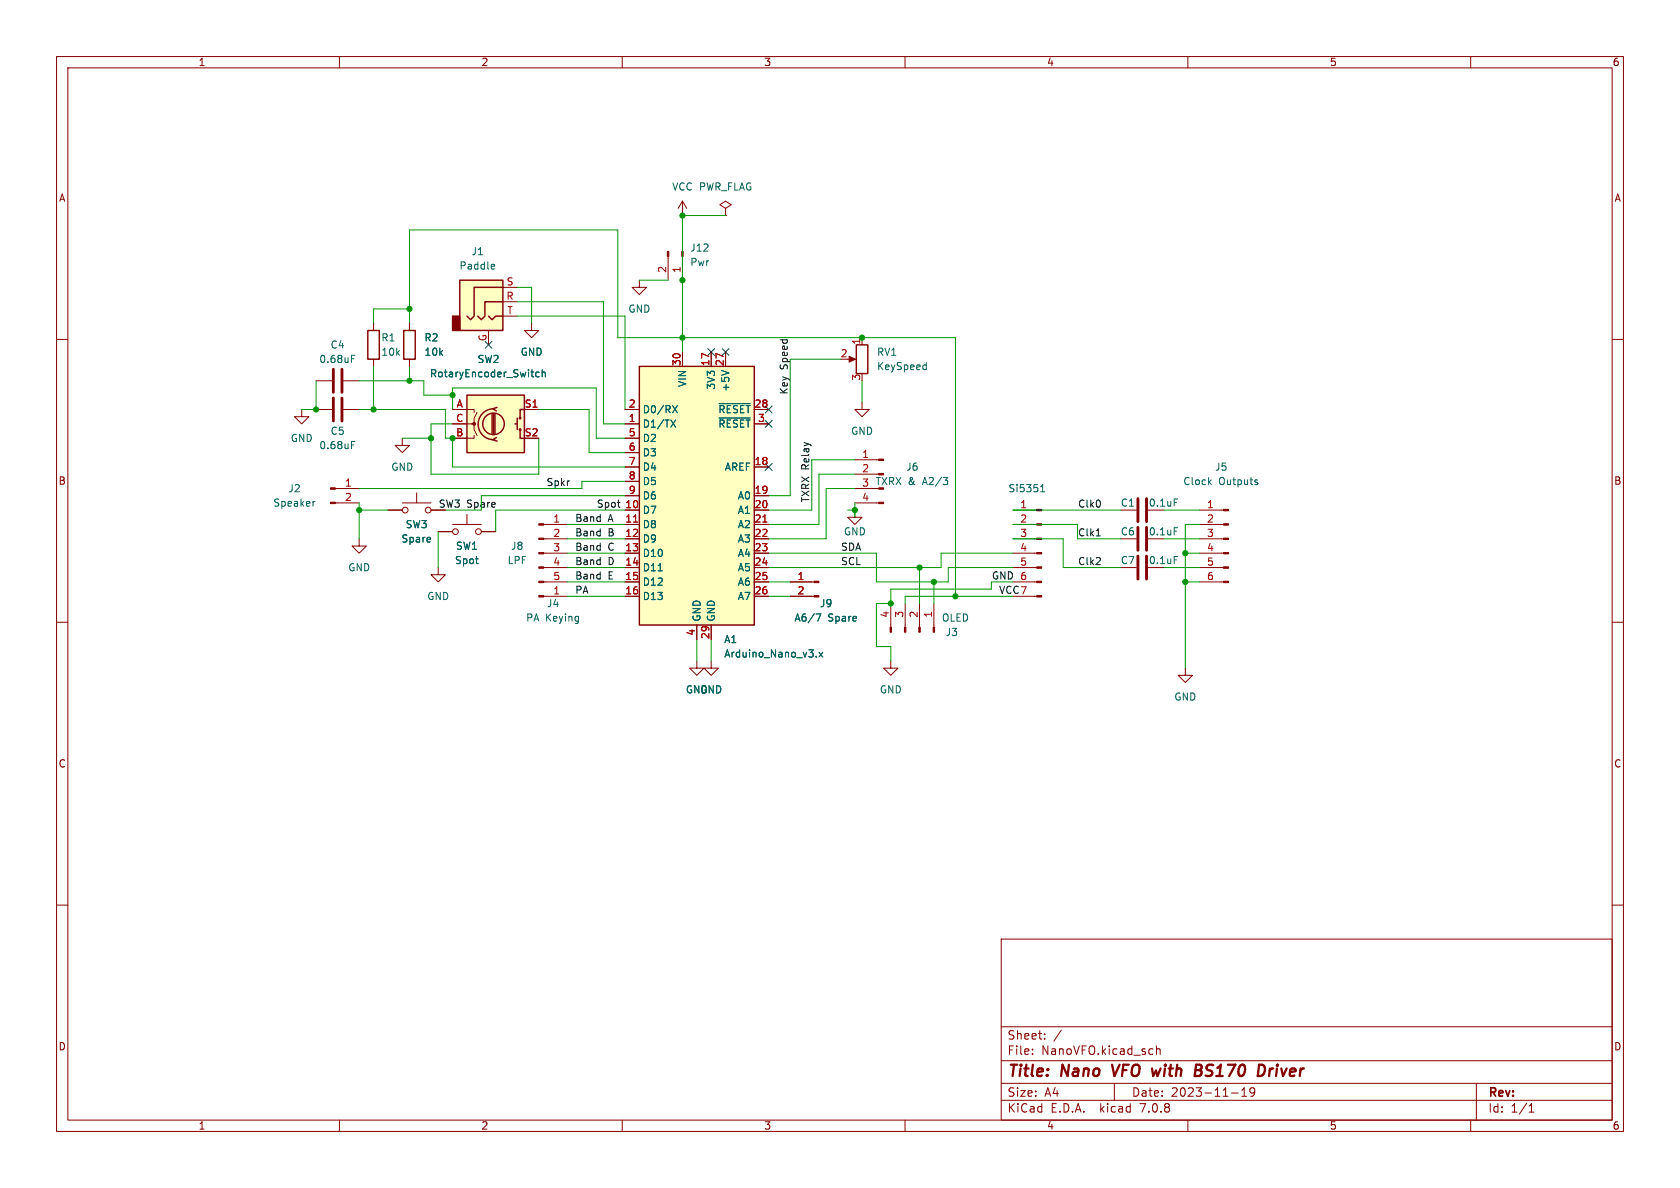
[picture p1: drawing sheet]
<svg xmlns="http://www.w3.org/2000/svg" width="297mm" height="210mm" viewBox="0 0 297 210" stroke-linecap="round" stroke-linejoin="round" font-family="sans-serif">
<g fill="none" stroke="#840000" stroke-width=".18">
<path d="M10 10h277v190h-277zM12 12h273v186h-273zM60 10v2M110 10v2M160 10v2M210 10v2M260 10v2M120.6 35.6v2.5M120.6 35.6l-.7 1.2M120.6 35.6l.8 1.2M128.3 36.8l1-.6-1-.6-1 .6 1 .6v1.3M128.3 38.1h.1"/>
<path d="M10 60h2M66 57.2v1.2M72.4 57.2v1.2M86.4 58.4v2.6M88.9 53.3h2.5M88.9 50.8h2.5M88.9 55.9h2.5M94 57.2v1.2h1.2l-1.2 1.3-1.3-1.3h1.3M113 49.5v1.3h1.3l-1.3 1.3-1.2-1.3h1.2M118.1 45.3v4.2M120.6 45.3v4.2M152.4 59.7v1.3"/>
<path d="M285 60h2M53.3 72.4v1.3h1.3l-1.3 1.2-1.2-1.2h1.2M55.9 72.4h2.8M55.9 67.3h2.8M60.7 72.4h2.8M60.7 67.3h2.8M66 63.5v1.3M71.1 77.5v1.2h1.3l-1.3 1.3-1.3-1.3h1.3M72.4 63.5v1.3M80 72.4h3.8v.5M80 74.9h3.8v1l.5 1.1M83.8 77v.5h-3.8"/>
<path d="M84.3 72.9l-.5 1v1h-.5M92.7 72.4h2.5M110.5 72.4h2.5M110.5 77.5h2.5M110.5 74.9h2.5M120.6 62.2v2.6M125.7 62.2v2.6M128.3 62.2v2.6M133.3 72.4h2.6M133.3 74.9h2.6M149.9 63.5h1M152.4 71.1v1.3h1.3l-1.3 1.3-1.3-1.3h1.3"/>
<path d="M59.3 88.9h4.2M59.3 86.4h4.2M63.5 95.3v1.2h1.3l-1.3 1.3-1.3-1.3h1.3M68.6 90.2h2.5M71.1 88.9h5.1M73.7 87.1v1.8M76.2 90.2h2.5M77.5 94h2.5M80 92.7h5.1M82.5 90.9v1.8M85.1 94h2.5M96.1 97.8h4.2"/>
<path d="M96.1 95.3h4.2M96.1 92.7h4.2M110.5 97.8h2.5M110.5 95.3h2.5M110.5 92.7h2.5M110.5 90.2h2.5M110.5 82.6h2.5M110.5 87.6h2.5M110.5 80h2.5M110.5 85.1h2.5M133.3 97.8h2.6M133.3 95.3h2.6"/>
<path d="M133.3 92.7h2.6M133.3 90.2h2.6M133.3 82.6h2.6M133.3 87.6h2.6M151.1 90.2v1.2h1.3l-1.3 1.3-1.2-1.3h1.2M151.1 88.9h4.2M151.1 83.8h4.2M151.1 81.3h4.2M151.1 86.4h3.8M179.1 97.8h4.2M179.1 95.3h4.2M179.1 92.7h4.2"/>
<path d="M179.1 90.2h4.2M198.1 95.3h2.8M198.1 90.2h2.8M212.1 97.8h4.2M212.1 95.3h4.2M212.1 92.7h4.2M212.1 90.2h4.2M10 110h2M77.5 100.3v1.3h1.2l-1.2 1.3-1.3-1.3h1.3M96.1 100.3h4.2M96.1 102.9h4.2M96.1 105.4h4.2"/>
<path d="M110.5 100.3h2.5M110.5 102.9h2.5M110.5 105.4h2.5M123.2 116.8v1.3h1.3l-1.3 1.3-1.3-1.3h1.3M123.2 110.5v2.5M125.7 116.8v1.3h1.3l-1.3 1.3-1.2-1.3h1.2M125.7 110.5v2.5M133.3 100.3h2.6M133.3 102.9h2.6M133.3 105.4h2.6M139.7 102.9h4.2M139.7 105.4h4.2"/>
<path d="M157.5 116.8v1.3h1.2l-1.2 1.3-1.3-1.3h1.3M157.5 106.7v4.2M160 106.7v4.2M162.6 106.7v4.2M165.1 106.7v4.2M179.1 100.3h4.2M179.1 102.9h4.2M179.1 105.4h4.2M198.1 100.3h2.8M209.5 118.1v1.3h1.3l-1.3 1.3-1.2-1.3h1.2M212.1 100.3h4.2M212.1 102.9h4.2"/>
<path d="M285 110h2M10 160h2M285 160h2M177 166h108v32h-108zM60 198v2M110 198v2M160 198v2M177 194.5h108M177 191.5h108M177 187.5h108M177 181.5h108M182.5 186.3v.1"/>
<path d="M182.5 185.5v.1M184.7 183.6v.1M184.7 182.8v.1M187.6 182.1l-1.3 2M197 191.5v3M204.5 184.9v1.5M204.5 185.5l.2-.1 .3 .1 .1 .9M210 198v2M217.7 193.2h1.2M219.5 193.8h.9M219.5 192.7l.5-.4v1.5M221.8 192.9l-.3 .3h-.3l-.2-.3 .1-.5 .4-.1 .2 .1a.99 .99 0 0 1-.3 1.4h-.3"/>
<path d="M260 198v2M261 191.5v6.5M270.3 196.6h.9M270.3 195.5l.4-.4v1.5"/>
<circle cx="71.6" cy="90.2" r=".51"/>
<circle cx="75.7" cy="90.2" r=".51"/>
<circle cx="80.5" cy="94" r=".51"/>
<circle cx="84.6" cy="94" r=".51"/>
</g>
<path d="M196.6 188.2l.4 2M205.2 188.9l-.6 1.3-.2-.9-.5 .9M211.3 189.2h.7M211.5 188.2h.6a.49 .49 0 0 1 .4 .5 .49 .49 0 0 1-.5 .5M212 189.2l.3 .1a.58 .58 0 0 1-.3 .9h-.8M223.1 188.2a1.02 1.02 0 0 1 .2 1.7M224.5 188.9l-.2 1.3M224.9 188.9l-.4 .4" fill="none" stroke="#840000" stroke-width=".4"/>
<path d="M58.9 65.3v4M58.9 70.4v4M60.5 65.3v4M60.5 70.4v4M201.2 88.1v4.1M201.2 93.2v4.1M201.2 98.3v4.1M202.7 88.1v4.1M202.7 93.2v4.1M202.7 98.3v4.1" fill="none" stroke="#840000" stroke-width=".51"/>
<g fill="none" stroke="#006464" stroke-width=".18">
<path d="M87 46.7l.4 .1v.2l-.6 .1M87.4 47.5l-.4 .1M62.1 78.7h.5M62.1 78h.6M62.1 63.4h.5M62.1 62.8h.6M95.3 65.8h-.4l-.2 .2 .1 .6h.5M95.9 65.9l.1-.1h.3l.1 .8M95.9 65.3v1.3M118.6 74.2l.8 1.3M118.9 71.7l.8 1.3M119.4 74.2l-.8 1.3"/>
<path d="M119.7 71.7l-.8 1.3M127.1 71.3h5.5M127.1 73.9h5.5M127.6 65.5l1.2 .4M163.4 64.5l.4 .1M163.8 64.1v1.2M163.8 65.3h-.4M55.7 88.6l-.3 .2M166.8 84.4h.7l-.4 .5M167.4 84.9l.1 .2-.1 .5M184 86.9h.7M184 86l.3-.3v1.2"/>
<path d="M207.6 98.4h.6M207.6 93.3h.6M207.6 88.2h.6M213.8 85.2l.3 .5M214.1 84.8l-.4 .5M222.2 85.2l.2 .2-.2 .3M222.2 84.8l.1 .1M116.4 100.9h.7M144.3 108.5h.8l-.5 1.3M144.3 116v.1M144.8 115.3l.7 .8M145.5 115.3l-.7 .8"/>
</g>
<g fill="#840000" stroke="#840000" stroke-width=".18">
<path d="M216.3 102.7h.9v.3h-.9z"/>
<path d="M216.3 100.2h.9v.3h-.9z"/>
<path d="M216.3 97.7h.9v.2h-.9z"/>
<path d="M216.3 95.1h.9v.3h-.9z"/>
<path d="M216.3 92.6h.9v.2h-.9z"/>
<path d="M216.3 90h.9v.3h-.9z"/>
<path d="M157.4 110.9h.2v.9h-.2z"/>
<path d="M159.9 110.9h.2v.9h-.2z"/>
<path d="M162.4 110.9h.3v.9h-.3z"/>
<path d="M165 110.9h.2v.9h-.2z"/>
<path d="M118 44.5h.2v.8h-.2z"/>
<path d="M120.5 44.5h.3v.8h-.3z"/>
<path d="M143.9 105.3h.9v.2h-.9z"/>
<path d="M143.9 102.7h.9v.3h-.9z"/>
<path d="M155.3 88.8h.9v.2h-.9z"/>
<path d="M155.3 83.7h.9v.2h-.9z"/>
<path d="M155.3 81.2h.9v.2h-.9z"/>
<path d="M150.1 63l1.2 .5-1.2 .5z"/>
<path d="M183.3 105.3h.8v.2h-.8z"/>
<path d="M183.3 102.7h.8v.3h-.8z"/>
<path d="M183.3 100.2h.8v.3h-.8z"/>
<path d="M183.3 97.7h.8v.2h-.8z"/>
<path d="M183.3 95.1h.8v.3h-.8z"/>
<path d="M183.3 92.6h.8v.2h-.8z"/>
<path d="M183.3 90h.8v.3h-.8z"/>
<path d="M95.2 102.7h.9v.3h-.9z"/>
<path d="M95.2 100.2h.9v.3h-.9z"/>
<path d="M95.2 97.7h.9v.2h-.9z"/>
<path d="M95.2 95.1h.9v.3h-.9z"/>
<path d="M95.2 92.6h.9v.2h-.9z"/>
<path d="M95.2 105.3h.9v.2h-.9z"/>
<path d="M58.4 88.8h.9v.2h-.9z"/>
<path d="M58.4 86.2h.9v.3h-.9z"/>
<circle cx="83.8" cy="74.9" r=".25"/>
</g>
<g fill="none" stroke="#840000" stroke-width=".25">
<path d="M65 58.4h2.1v5.1h-2.1zM71.4 58.4h2v5.1h-2zM81.3 49.5h7.6v8.9h-7.6zM86.4 55.9l.6 .6 .6-.6h1.3M88.9 53.3h-3.2v2.6l-.6 .6-.6-.6M88.9 50.8h-5.1v5.1l-.6 .6-.7-.6M82.5 69.9h10.2v10.1h-10.2zM87 73.2v3.5M87.2 72.3a2.73 2.73 0 0 0-2.7 2.7 2.73 2.73 0 0 0 2.7 2.7M87.2 73.2v3.5M87.5 73.2v3.5M87.8 77.3l-.7 .4 .8 .3"/>
<path d="M87.9 72l-.8 .3 .7 .3M91.1 74.9h.3M91.4 73.9v2M91.9 75.9v1.6h.8M92.7 72.4h-.8v1.5M113 64.8h20.3v45.7h-20.3zM151.4 61h2v5h-2z"/>
<circle cx="87.2" cy="74.9" r="1.9"/>
<circle cx="91.9" cy="73.9" r=".13"/>
<circle cx="91.9" cy="75.9" r=".13"/>
</g>
<g fill="#ffffc2" stroke="#ffffc2" stroke-width=".18">
<path d="M81.3 49.5h7.6v8.9h-7.6z"/>
<path d="M82.5 69.9h10.2v10.1h-10.2z"/>
<path d="M113 64.8h20.3v45.7h-20.3z"/>
</g>
<path d="M80 55.9h1.3v2.5h-1.3z" fill="#840000" stroke="#840000" stroke-width=".25"/>
<path d="M112 92.3h.7M134.9 92.3h.7" fill="none" stroke="#a90000" stroke-width=".18"/>
<path d="M193.8 94.7h.7" fill="none" stroke="#0f0f0f" stroke-width=".18"/>
<g fill="none" stroke="#009600" stroke-width=".18">
<path d="M128.3 38.1h-7.7v24.1M72.4 57.2v-16.6h36.8v19.1h59.7v45.7M72.4 54.6h-6.4v2.6M91.4 50.8h2.6v6.4M91.4 53.3h15.3v21.6h3.8M91.4 55.9h19.1v16.5M113 49.5h5.1M55.9 67.3v5.1h-2.6M63.5 72.4h15.2v5.1h1.3v5.1h30.5M63.5 67.3h11.4v2.6h5.1M66 64.8v7.6M71.1 77.5h5.1"/>
<path d="M72.4 64.8v2.5M80 72.4v-3.8h25.4v8.9h5.1M80 74.9h-3.8v8.9h19v-6.3M95.2 72.4h8.9v7.6h6.4M148.6 63.5h-8.9v24.1h-3.8M152.4 67.3v3.8M63.5 90.2h5.1M63.5 88.9v6.4M77.5 94v6.3M100.3 95.3h10.2M100.3 97.8h10.2M100.3 92.7h10.2"/>
<path d="M110.5 87.6h-25.4v2.6h-6.4M110.5 90.2h-22.9v3.8M110.5 85.1h-7.6v1.3h-39.4M135.9 97.8h19v5.1h12.7v-2.6h11.5M149.9 90.2h1.2M151.1 86.4h-5.1v8.9h-10.1M151.1 81.3h-7.6v8.9h-7.6M151.1 83.8h-6.3v8.9h-8.9M151.1 88.9v2.5M179.1 97.8h-12.7v2.5h-30.5M179.1 95.3h8.9v5h10.1M179.1 92.7h11.4v2.6h7.6"/>
<path d="M179.1 90.2h19M205.7 95.3h6.4M205.7 90.2h6.4M209.5 97.8h2.6M212.1 92.7h-2.6v25.4M100.3 100.3h10.2M100.3 105.4h10.2M100.3 102.9h10.2M123.2 113v3.8M125.7 113v3.8M135.9 105.4h3.8M135.9 102.9h3.8"/>
<path d="M162.6 100.3v6.4M165.1 102.9v3.8M179.1 105.4h-19.1v1.3M179.1 102.9h-3.8v1.2h-17.8v2.6h-2.6v7.6h2.6v2.5M205.7 100.3h6.4M209.5 102.9h2.6"/>
</g>
<path d="M85.8 60.4l1.2 1.2M87 60.4l-1.2 1.2M125.1 61.6l1.2 1.2M126.3 61.6l-1.2 1.2M127.7 61.6l1.2 1.2M128.9 61.6l-1.2 1.2M135.3 71.8l1.2 1.2M135.3 74.3l1.2 1.2M136.5 71.8l-1.2 1.2M136.5 74.3l-1.2 1.2M135.3 81.9l1.2 1.3M136.5 81.9l-1.2 1.3" fill="none" stroke="#000084" stroke-width=".18"/>
<g fill="#009600" stroke="#009600" stroke-width=".18">
<circle cx="80" cy="69.9" r=".46"/>
<circle cx="76.2" cy="77.5" r=".46"/>
<circle cx="72.4" cy="67.3" r=".46"/>
<circle cx="66" cy="72.4" r=".46"/>
<circle cx="72.4" cy="54.6" r=".46"/>
<circle cx="162.6" cy="100.3" r=".46"/>
<circle cx="157.5" cy="106.7" r=".46"/>
<circle cx="165.1" cy="102.9" r=".46"/>
<circle cx="120.6" cy="49.5" r=".46"/>
<circle cx="120.6" cy="59.7" r=".46"/>
<circle cx="120.6" cy="38.1" r=".46"/>
<circle cx="209.5" cy="102.9" r=".46"/>
<circle cx="168.9" cy="105.4" r=".46"/>
<circle cx="209.5" cy="97.8" r=".46"/>
<circle cx="80" cy="77.5" r=".46"/>
<circle cx="63.5" cy="90.2" r=".46"/>
<circle cx="55.9" cy="72.4" r=".46"/>
<circle cx="151.1" cy="90.2" r=".46"/>
<circle cx="152.4" cy="59.7" r=".46"/>
</g>
<g font-size="2.8" fill="#840000">
<text x="178" y="190.9">Title:</text>
<text x="187.7" y="190.9">Nano</text>
<text x="197.5" y="190.9">VFO</text>
<text x="205.4" y="190.9">with</text>
<text x="213.7" y="190.9">BS170</text>
<text x="225.6" y="190.9">Driver</text>
</g>
<g font-size="2.1" fill="#840000">
<text x="178" y="184">Sheet:</text>
<text x="178" y="186.7">File:</text>
<text x="184.1" y="186.7">NanoVFO.kicad_sch</text>
<text x="178" y="196.9">KiCad</text>
<text x="178" y="194.1">Size:</text>
<text x="184.7" y="194.1">A4</text>
<text x="185.7" y="196.9">E.D.A.</text>
<text x="194.6" y="196.9">kicad</text>
<text x="200" y="194.1">Date:</text>
<text x="201.8" y="196.9">7.0.8</text>
<text x="207" y="194.1">2023-11-19</text>
<text x="263" y="194.3">Rev:</text>
<text x="263" y="196.9">Id:</text>
<text x="267.1" y="196.9">1/1</text>
</g>
<g font-size="1.8" fill="#840000">
<text x="35" y="11.9">1</text>
<text x="85" y="11.9">2</text>
<text x="135" y="11.9">3</text>
<text x="185" y="11.9">4</text>
<text x="235" y="11.9">5</text>
<text x="285" y="11.9">6</text>
<text x="10.3" y="35.9">A</text>
<text x="285.3" y="35.9">A</text>
<text x="10.3" y="85.9">B</text>
<text x="285.3" y="85.9">B</text>
<text x="10.3" y="135.9">C</text>
<text x="285.3" y="135.9">C</text>
<text x="10.3" y="185.9">D</text>
<text x="285.3" y="185.9">D</text>
<text x="35" y="199.9">1</text>
<text x="85" y="199.9">2</text>
<text x="135" y="199.9">3</text>
<text x="185" y="199.9">4</text>
<text x="235" y="199.9">5</text>
<text x="285" y="199.9">6</text>
</g>
<g font-size="1.8" fill="#006464">
<text x="118.7" y="33.9">VCC PWR_FLAG</text>
<text x="81.1" y="47.9">Paddle</text>
<text x="83.3" y="45.3">J1</text>
<text x="121.9" y="47.2">Pwr</text>
<text x="121.9" y="44.7">J12</text>
<text x="111" y="55.5">GND</text>
<text x="56.4" y="64.4">0.68uF</text>
<text x="58.3" y="61.8">C4</text>
<text x="67.3" y="60.6">R1</text>
<text x="67.3" y="63.1">10k</text>
<text x="74.9" y="60.6">R2</text>
<text x="74.9" y="63.1">10k</text>
<text x="84.3" y="64.4">SW2</text>
<text x="91.9" y="63.1">GND</text>
<text x="154.9" y="63.1">RV1</text>
<text x="154.9" y="65.6">KeySpeed</text>
<text x="75.9" y="66.9">RotaryEncoder_Switch</text>
<text x="121.5" y="68.5" transform="rotate(-90 121.5 68.5)">VIN</text>
<text x="126.6" y="69" transform="rotate(-90 126.6 69)">3V3</text>
<text x="129.1" y="69.4" transform="rotate(-90 129.1 69.4)">+5V</text>
<text x="58.3" y="77.1">C5</text>
<text x="113.5" y="75.8">D1/TX</text>
<text x="113.5" y="73.3">D0/RX</text>
<text x="126.9" y="73.3">~{RESET}</text>
<text x="126.9" y="75.8">~{RESET}</text>
<text x="150.4" y="77.1">GND</text>
<text x="51.3" y="78.3">GND</text>
<text x="56.4" y="79.6">0.68uF</text>
<text x="69.1" y="83.4">GND</text>
<text x="113.5" y="78.3">D2</text>
<text x="113.5" y="80.9">D3</text>
<text x="113.5" y="83.4">D4</text>
<text x="128" y="83.4">AREF</text>
<text x="160.1" y="83.4">J6</text>
<text x="214.7" y="83.4">J5</text>
<text x="48.2" y="89.8">Speaker</text>
<text x="50.9" y="87.2">J2</text>
<text x="113.5" y="86">D5</text>
<text x="113.5" y="88.5">D6</text>
<text x="130.3" y="88.5">A0</text>
<text x="154.7" y="86">TXRX &amp;</text>
<text x="163.3" y="86">A2/3</text>
<text x="178.2" y="87.2">Si5351</text>
<text x="198" y="89.8">C1</text>
<text x="203" y="89.8">0.1uF</text>
<text x="209.1" y="86">Clock</text>
<text x="215.5" y="86">Outputs</text>
<text x="71.6" y="93.6">SW3</text>
<text x="113.5" y="91">D7</text>
<text x="113.5" y="93.6">D8</text>
<text x="130.3" y="91">A1</text>
<text x="130.3" y="93.6">A2</text>
<text x="149.1" y="94.8">GND</text>
<text x="198" y="94.8">C6</text>
<text x="203" y="94.8">0.1uF</text>
<text x="61.5" y="101.2">GND</text>
<text x="70.9" y="96.1">Spare</text>
<text x="80.3" y="99.9">Spot</text>
<text x="80.5" y="97.4">SW1</text>
<text x="89.6" y="99.9">LPF</text>
<text x="90.2" y="97.4">J8</text>
<text x="113.5" y="96.1">D9</text>
<text x="113.5" y="98.7">D10</text>
<text x="113.5" y="101.2">D11</text>
<text x="130.3" y="96.1">A3</text>
<text x="130.3" y="98.7">A4</text>
<text x="130.3" y="101.2">A5</text>
<text x="198" y="99.9">C7</text>
<text x="203" y="99.9">0.1uF</text>
<text x="75.4" y="106.3">GND</text>
<text x="96.6" y="107.5">J4</text>
<text x="113.5" y="103.7">D12</text>
<text x="113.5" y="106.3">D13</text>
<text x="130.3" y="103.7">A6</text>
<text x="130.3" y="106.3">A7</text>
<text x="144.9" y="107.5">J9</text>
<text x="92.9" y="110.1">PA Keying</text>
<text x="124.1" y="110" transform="rotate(-90 124.1 110)">GND</text>
<text x="126.6" y="110" transform="rotate(-90 126.6 110)">GND</text>
<text x="127.9" y="113.9">A1</text>
<text x="140.4" y="110.1">A6/7</text>
<text x="146.4" y="110.1">Spare</text>
<text x="166.4" y="110.1">OLED</text>
<text x="167.1" y="112.6">J3</text>
<text x="127.9" y="116.4">Arduino_Nano_v3.x</text>
<text x="121.2" y="122.8">GND</text>
<text x="123.7" y="122.8">GND</text>
<text x="155.4" y="122.8">GND</text>
<text x="207.5" y="124.1">GND</text>
</g>
<g font-size="1.8" fill="#a90000">
<text x="89.4" y="53.1">R</text>
<text x="89.5" y="50.5">S</text>
<text x="117.9" y="48.3" transform="rotate(-90 117.9 48.3)">2</text>
<text x="120.4" y="48.3" transform="rotate(-90 120.4 48.3)">1</text>
<text x="89.6" y="55.6">T</text>
<text x="86.1" y="60.4" transform="rotate(-90 86.1 60.4)">G</text>
<text x="120.4" y="64.8" transform="rotate(-90 120.4 64.8)">30</text>
<text x="125.5" y="64.8" transform="rotate(-90 125.5 64.8)">17</text>
<text x="128" y="64.8" transform="rotate(-90 128 64.8)">27</text>
<text x="148.5" y="63.2">2</text>
<text x="152.1" y="61" transform="rotate(-90 152.1 61)">1</text>
<text x="152.1" y="67.4" transform="rotate(-90 152.1 67.4)">3</text>
<text x="80.5" y="77.2">B</text>
<text x="80.5" y="74.7">C</text>
<text x="80.6" y="72.1">A</text>
<text x="92.7" y="72.1">S1</text>
<text x="92.7" y="77.2">S2</text>
<text x="111.1" y="74.7">1</text>
<text x="111.1" y="72.1">2</text>
<text x="111.1" y="77.2">5</text>
<text x="133.3" y="72.1">28</text>
<text x="133.9" y="74.7">3</text>
<text x="111.1" y="79.8">6</text>
<text x="111.1" y="82.3">7</text>
<text x="133.3" y="82.3">18</text>
<text x="152.3" y="81">1</text>
<text x="152.3" y="83.6">2</text>
<text x="60.9" y="86.1">1</text>
<text x="60.9" y="88.6">2</text>
<text x="110.4" y="89.9">10</text>
<text x="111.1" y="84.8">8</text>
<text x="111.1" y="87.4">9</text>
<text x="133.3" y="87.4">19</text>
<text x="133.3" y="89.9">20</text>
<text x="152.3" y="86.1">3</text>
<text x="152.3" y="88.6">4</text>
<text x="180.3" y="89.9">1</text>
<text x="213.3" y="89.9">1</text>
<text x="97.7" y="92.5">1</text>
<text x="97.7" y="95">2</text>
<text x="110.4" y="92.5">11</text>
<text x="110.4" y="95">12</text>
<text x="133.3" y="92.5">21</text>
<text x="133.3" y="95">22</text>
<text x="180.3" y="92.5">2</text>
<text x="180.3" y="95">3</text>
<text x="213.3" y="92.5">2</text>
<text x="213.3" y="95">3</text>
<text x="97.7" y="97.5">3</text>
<text x="97.7" y="100.1">4</text>
<text x="110.4" y="97.5">13</text>
<text x="110.4" y="100.1">14</text>
<text x="133.3" y="97.5">23</text>
<text x="133.3" y="100.1">24</text>
<text x="180.3" y="97.5">4</text>
<text x="180.3" y="100.1">5</text>
<text x="213.3" y="97.5">4</text>
<text x="213.3" y="100.1">5</text>
<text x="97.7" y="102.6">5</text>
<text x="97.7" y="105.2">1</text>
<text x="110.4" y="102.6">15</text>
<text x="110.4" y="105.2">16</text>
<text x="133.3" y="102.6">25</text>
<text x="133.3" y="105.2">26</text>
<text x="140.9" y="102.6">1</text>
<text x="140.9" y="105.2">2</text>
<text x="213.3" y="102.6">6</text>
<text x="122.9" y="112.5" transform="rotate(-90 122.9 112.5)">4</text>
<text x="125.5" y="113.1" transform="rotate(-90 125.5 113.1)">29</text>
<text x="157.2" y="109.3" transform="rotate(-90 157.2 109.3)">4</text>
<text x="159.8" y="109.3" transform="rotate(-90 159.8 109.3)">3</text>
<text x="162.3" y="109.3" transform="rotate(-90 162.3 109.3)">2</text>
<text x="164.8" y="109.3" transform="rotate(-90 164.8 109.3)">1</text>
</g>
<g font-size="1.8" fill="#0f0f0f">
<text x="139.4" y="65.4" transform="rotate(-90 139.4 65.4)">Speed</text>
<text x="139.4" y="69.9" transform="rotate(-90 139.4 69.9)">Key</text>
<text x="77.5" y="89.8">SW3 Spare</text>
<text x="96.5" y="86">Spkr</text>
<text x="105.4" y="89.8">Spot</text>
<text x="143.2" y="88.9" transform="rotate(-90 143.2 88.9)">TXRX Relay</text>
<text x="190.5" y="89.8">Clk0</text>
<text x="101.6" y="92.4">Band</text>
<text x="101.6" y="94.9">Band</text>
<text x="107.5" y="92.4">A</text>
<text x="107.5" y="94.9">B</text>
<text x="190.5" y="94.9">Clk1</text>
<text x="101.6" y="100">Band</text>
<text x="101.6" y="97.4">Band</text>
<text x="107.5" y="100">D</text>
<text x="107.5" y="97.4">C</text>
<text x="148.6" y="97.4">SDA</text>
<text x="148.6" y="100">SCL</text>
<text x="190.5" y="100">Clk2</text>
<text x="101.6" y="102.5">Band</text>
<text x="101.6" y="105.1">PA</text>
<text x="107.5" y="102.5">E</text>
<text x="175.3" y="102.5">GND 6</text>
<text x="176.5" y="105.1">VCC7</text>
</g>
</svg>
